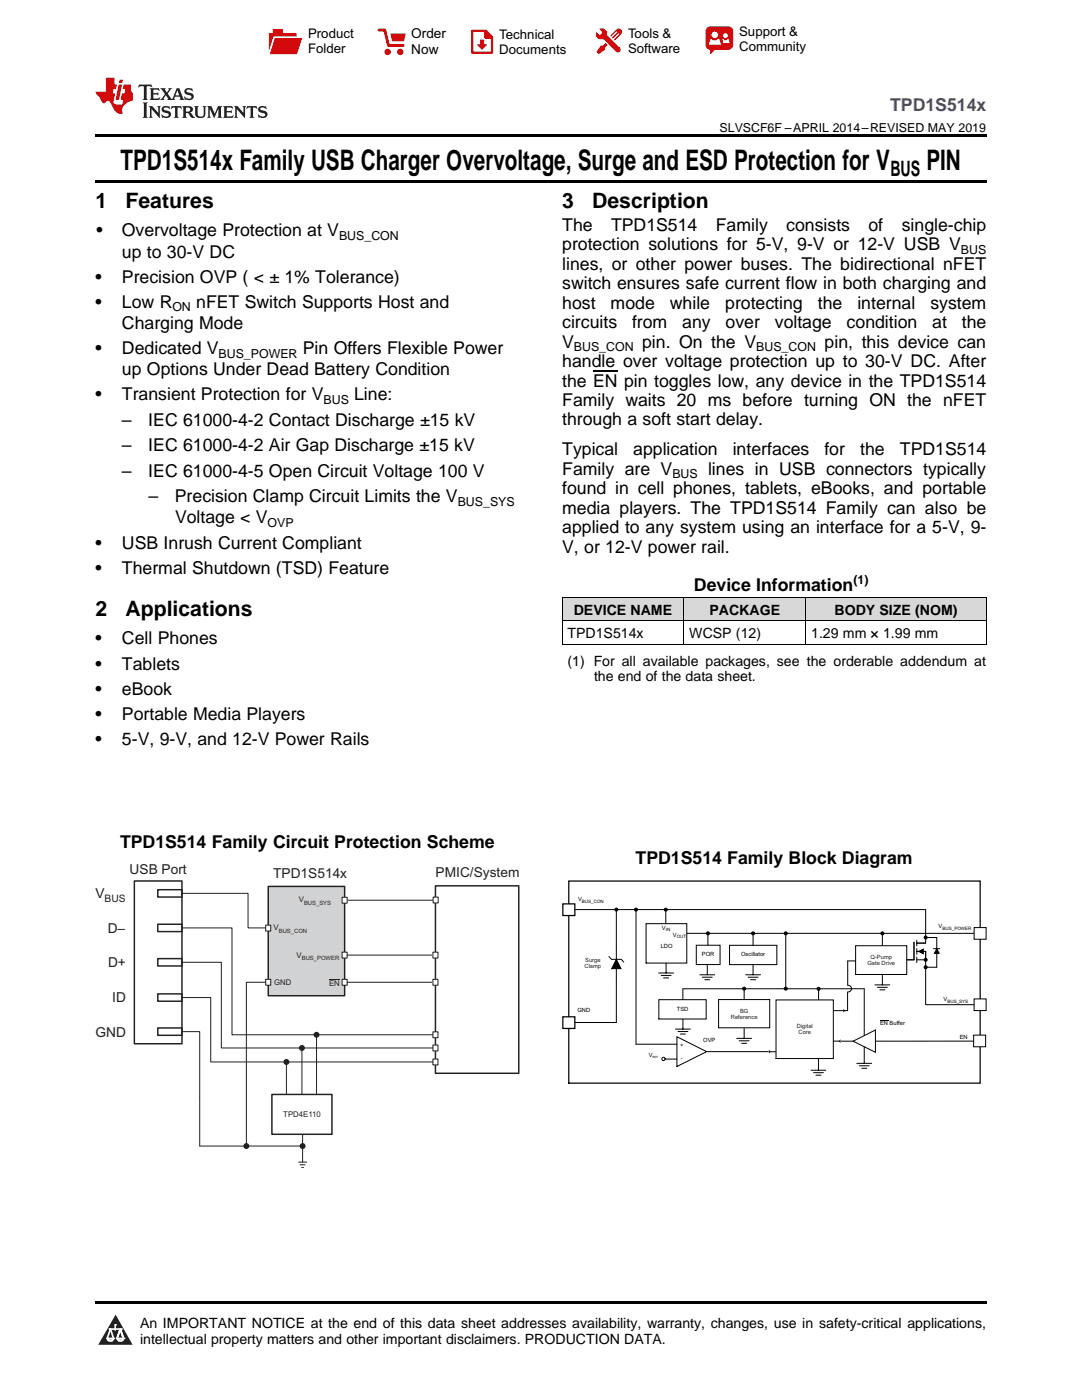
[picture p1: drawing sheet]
<svg xmlns="http://www.w3.org/2000/svg" width="216mm" height="279mm" viewBox="0 0 216 279" stroke-linecap="round" stroke-linejoin="round" font-family="sans-serif">
<g fill="#d8d8d8">
<path d="M112.2 119.3h24.3v4.6h-24.3z"/>
<path d="M136.5 119.3h24.3v4.6h-24.3z"/>
<path d="M160.8 119.3h36v4.6h-36z"/>
</g>
<path d="M23.1 262.4l3.4 6h-6.9z" fill-rule="evenodd" fill="#231f20"/>
<path d="M21.4 267.1h1.2l-.3 .5h-.3a.55 .55 0 0 1-.6-.5z" fill-rule="evenodd" fill="#fff"/>
<path d="M21.4 267.1h1.2l-.3 .5h-.3a.55 .55 0 0 1-.6-.5z" fill="none" stroke="#231f20" stroke-width=".34"/>
<path d="M21.4 267.1l1.2 .1-.3 .4h-.5z" fill="none" stroke="#fff" stroke-width=".34"/>
<path d="M23 265.3h.1" fill="none" stroke="#fff" stroke-width=".34"/>
<path d="M23 264.4v.9z" fill="#fff"/>
<path d="M23 264.4v.9z" fill="none" stroke="#fff" stroke-width=".34"/>
<circle cx="23" cy="264.4" r=".17" fill="#fff"/>
<path d="M21.9 265.2h.1" fill="none" stroke="#fff" stroke-width=".34"/>
<path d="M21.9 265.2h2.3z" fill="#fff"/>
<path d="M21.9 265.2h2.3z" fill="none" stroke="#fff" stroke-width=".34"/>
<circle cx="24.2" cy="265.2" r=".17" fill="#fff"/>
<path d="M23.3 267.1h.1" fill="none" stroke="#fff" stroke-width=".34"/>
<path d="M24 265.2l-.7 1.9z" fill-rule="evenodd" fill="#fff"/>
<path d="M24 265.2l-.7 1.9z" fill="none" stroke="#fff" stroke-width=".34"/>
<path d="M24 265.2l.7 1.9z" fill-rule="evenodd" fill="#fff"/>
<path d="M24 265.2l.7 1.9z" fill="none" stroke="#fff" stroke-width=".34"/>
<path d="M24.6 267.1h.1" fill="none" stroke="#fff" stroke-width=".34"/>
<circle cx="21.4" cy="267.1" r=".17" fill="#fff"/>
<path d="M22.1 265.2l-.7 1.9z" fill="#fff"/>
<path d="M22.1 265.2l-.7 1.9z" fill="none" stroke="#fff" stroke-width=".34"/>
<path d="M22.1 265.2l.5 1.9z" fill="#fff"/>
<path d="M22.1 265.2l.5 1.9z" fill="none" stroke="#fff" stroke-width=".34"/>
<circle cx="22.6" cy="267.1" r=".17" fill="#fff"/>
<path d="M23.4 267.1h1.3a.65 .65 0 0 1-.7 .5 .65 .65 0 0 1-.6-.5z" fill-rule="evenodd" fill="#fff"/>
<path d="M23.4 267.1h1.3a.65 .65 0 0 1-.7 .5 .65 .65 0 0 1-.6-.5z" fill="none" stroke="#231f20" stroke-width=".34"/>
<path d="M23.4 267.1h1.3l-.4 .5h-.6z" fill="none" stroke="#fff" stroke-width=".34"/>
<path d="M23.3 267.1h.1" fill="none" stroke="#fff" stroke-width=".34"/>
<circle cx="24.7" cy="267.1" r=".17" fill="#fff"/>
<path d="M19 259.7h177.8v.5h-177.8z" fill="#000"/>
<path d="M26.8 175.8h9.5v32.5h-9.5zM86.9 176.8h16.6v37.4h-16.6z" fill="none" stroke="#231f20" stroke-width=".29"/>
<path d="M53.5 176.9h15.3v21.8h-15.3z" fill-rule="evenodd" fill="#d1d2d4"/>
<path d="M53.5 176.9h15.3v21.8h-15.3z" fill="none" stroke="#231f20" stroke-width=".29"/>
<path d="M68.8 179.7h18.1M65.7 195.4h2.1M59.5 231.9h1.7M59.8 232.5h1.1M60.1 233h.5" fill="none" stroke="#231f20" stroke-width=".2"/>
<path d="M86.4 179h1v1.2h-1z" fill-rule="evenodd" fill="#fff"/>
<path d="M86.4 179h1v1.2h-1z" fill="none" stroke="#231f20" stroke-width=".2"/>
<path d="M68.3 195.4h1v1.2h-1z" fill-rule="evenodd" fill="#fff"/>
<path d="M68.3 195.4h1v1.2h-1zM69.3 196h17.6" fill="none" stroke="#231f20" stroke-width=".2"/>
<path d="M86.4 195.4h1v1.2h-1z" fill-rule="evenodd" fill="#fff"/>
<path d="M86.4 195.4h1v1.2h-1z" fill="none" stroke="#231f20" stroke-width=".2"/>
<path d="M68.3 190h1v1.2h-1z" fill-rule="evenodd" fill="#fff"/>
<path d="M68.3 190h1v1.2h-1zM69.3 190.6h17.6" fill="none" stroke="#231f20" stroke-width=".2"/>
<path d="M86.4 190h1v1.2h-1z" fill-rule="evenodd" fill="#fff"/>
<path d="M86.4 190h1v1.2h-1z" fill="none" stroke="#231f20" stroke-width=".2"/>
<path d="M68.3 179.1h1v1.1h-1z" fill-rule="evenodd" fill="#fff"/>
<path d="M68.3 179.1h1v1.1h-1z" fill="none" stroke="#231f20" stroke-width=".2"/>
<path d="M53 195.4h1v1.2h-1z" fill-rule="evenodd" fill="#fff"/>
<path d="M53 195.4h1v1.2h-1z" fill="none" stroke="#231f20" stroke-width=".2"/>
<path d="M53 184.6h1v1.2h-1z" fill-rule="evenodd" fill="#fff"/>
<path d="M36.3 178.3h13.2v6.9h3.5M53 184.6h1v1.2h-1z" fill="none" stroke="#231f20" stroke-width=".2"/>
<path d="M31.5 177.6h4.8v1.4h-4.8zM31.5 184.5h4.8v1.4h-4.8zM31.5 191.3h4.8v1.5h-4.8zM31.5 198.4h4.8v1.4h-4.8zM31.5 205.2h4.8v1.4h-4.8z" fill="none" stroke="#231f20" stroke-width=".29"/>
<path d="M86.4 211.3h1v1.2h-1z" fill-rule="evenodd" fill="#fff"/>
<path d="M86.4 211.3h1v1.2h-1z" fill="none" stroke="#231f20" stroke-width=".2"/>
<path d="M86.4 205.9h1v1.2h-1z" fill-rule="evenodd" fill="#fff"/>
<path d="M86.4 205.9h1v1.2h-1z" fill="none" stroke="#231f20" stroke-width=".2"/>
<path d="M86.4 208.6h1v1.1h-1z" fill-rule="evenodd" fill="#fff"/>
<path d="M36.3 185.2h10v21.3h40.1M36.3 192h7.9v17.1h42.2M36.3 199.1h5.7v12.8h44.4M36.3 205.9h3.5v13.1M57.1 211.9v6.5M86.4 208.6h1v1.1h-1z" fill="none" stroke="#231f20" stroke-width=".2"/>
<path d="M54.3 218.4h11.9v8h-11.9z" fill="none" stroke="#231f20" stroke-width=".29"/>
<circle cx="57.1" cy="211.9" r=".59" fill="#231f20"/>
<path d="M60.2 209.1v9.3" fill="none" stroke="#231f20" stroke-width=".2"/>
<circle cx="60.2" cy="209.1" r=".59" fill="#231f20"/>
<path d="M63.2 206.5v11.9" fill="none" stroke="#231f20" stroke-width=".2"/>
<circle cx="63.2" cy="206.5" r=".59" fill="#231f20"/>
<path d="M53 196h-3.8v32.7" fill="none" stroke="#231f20" stroke-width=".2"/>
<circle cx="49.2" cy="228.7" r=".59" fill="#231f20"/>
<path d="M39.8 219v9.7h20.6M60.4 226.4v5.5" fill="none" stroke="#231f20" stroke-width=".2"/>
<circle cx="60.4" cy="228.7" r=".59" fill="#231f20"/>
<path d="M113.5 175.8h82.1v40.4h-82.1z" fill="none" stroke="#000" stroke-width=".25"/>
<path d="M112.3 180.4h2.4v2.3h-2.4z" fill-rule="evenodd" fill="#fff"/>
<path d="M112.3 180.4h2.4v2.3h-2.4z" fill="none" stroke="#000" stroke-width=".25"/>
<path d="M112.3 202.9h2.4v2.4h-2.4z" fill-rule="evenodd" fill="#fff"/>
<path d="M112.3 202.9h2.4v2.4h-2.4z" fill="none" stroke="#000" stroke-width=".25"/>
<path d="M194.4 185.1h2.4v2.3h-2.4z" fill-rule="evenodd" fill="#fff"/>
<path d="M194.4 185.1h2.4v2.3h-2.4z" fill="none" stroke="#000" stroke-width=".2"/>
<path d="M194.4 199.4h2.4v2.3h-2.4z" fill-rule="evenodd" fill="#fff"/>
<path d="M194.4 199.4h2.4v2.3h-2.4z" fill="none" stroke="#000" stroke-width=".2"/>
<path d="M194.3 206.6h2.4v2.3h-2.4z" fill-rule="evenodd" fill="#fff"/>
<g fill="none" stroke="#000" stroke-width=".2">
<path d="M112.2 119.2h84.6M112.2 119.2v9.4M136.4 119.2v9.4M160.7 119.2v9.4M196.8 119.2v9.4M112.2 128.5h84.6M112.2 123.9h84.6M114.8 181.5h69.9M121.5 190.9l.5 .6h2l.5 .5M123 191.5l.9 1.8h-1.8zM123 181.5v22.6h-8.3M126.9 181.5v26.9h8.2"/>
<path d="M128.9 184.3h8.1v7.9h-8.1zM131.4 194.2h3M131.5 199.5h9.4v3.9h-9.4zM131.9 194.7h2M132.4 195.2h1M132.9 181.5v2.8M132.9 192.2v2M136.3 197.3v2.1M136.3 197.3h36.1v9.4M137.1 186.3h57.2M138.9 188.6h4.8v3.9h-4.8zM139.6 194.5h3"/>
<path d="M140.1 195h2M140.6 195.5h1M141.1 192.6v1.9M141.3 186.3v2.3M143.4 199.5h10.2v5.6h-10.2zM145.6 188.7h9.4v3.8h-9.4zM148.5 197.3v2.1M148.8 194.5h2.9M149.3 195h2M149.8 195.5h1M150.3 186.3v2.3M150.3 192.6v1.9"/>
<path d="M154.8 199.6h11.5v11.7h-11.5zM156.8 186.3v11M163.3 197.4v2.1M169.1 198v3.7h-.8M169.2 191.8v4.8M169.2 191.8h1.5M169.2 196.6a.67 .67 0 0 1 .7 .7 .67 .67 0 0 1-.7 .7M170.7 188.7h10.2v5.8h-10.2zM174.6 196.6h2.9M175.1 197h2M175.6 197.5h1M176.1 186.3v2.3"/>
<path d="M176.1 194.6v2M182.4 188v3.6h-1.4M182.9 189.9h1.8v10.6M182.9 187.6v1.2M182.9 189.3v1.1M182.9 191v1.1M182.9 188.2h1.8M183 191.6h1.7M183.3 189.9l.9-.5v.9zM184.7 187.1h2.2v5.9h-2.2M184.7 181.5v6.7M186.3 189.3h1.2"/>
<path d="M186.9 189.3l.5 1h-.9zM132.7 211.4h2.4M134.8 205.4h3M135.1 206.9l5.9 3-5.9 2.9zM135.3 205.9h2M135.8 206.4h1M136.3 203.4v2M141 209.9h12.3M147 207.2h3M147.5 207.7h2M148 208.2h1M148.5 205.3v1.9"/>
<path d="M153.6 209.9h1.2M161.8 213.6h3M162.3 214.1h2M162.8 214.6h1M163.3 211.2v2.4M166.3 207.8h1.2M166.3 201.7h1.8M167.9 207.8h2.3M170.2 207.8l4.5-2.2v4.4zM171 212.2h2.9M171.5 212.7h1.9M172 213.2h.9"/>
<path d="M172.4 208.9v3.3M184.8 200.5h9.5M194.2 207.8h-19.5M194.3 206.6h2.4v2.3h-2.4z"/>
<circle cx="123" cy="181.5" r=".3"/>
<circle cx="126.9" cy="181.5" r=".3"/>
<circle cx="132.9" cy="181.5" r=".3"/>
<circle cx="141.3" cy="186.3" r=".3"/>
<circle cx="148.5" cy="197.3" r=".3"/>
<circle cx="150.3" cy="186.3" r=".3"/>
<circle cx="156.8" cy="186.3" r=".3"/>
<circle cx="156.8" cy="197.3" r=".3"/>
<circle cx="163.3" cy="197.4" r=".3"/>
<circle cx="176.1" cy="186.3" r=".3"/>
<circle cx="184.7" cy="187.1" r=".3"/>
<circle cx="184.7" cy="191.6" r=".3"/>
<circle cx="184.7" cy="193" r=".3"/>
<circle cx="132.4" cy="211.3" r=".32"/>
</g>
<g fill="#000">
<path d="M183.3 189.9l.9-.5v.9zM186.9 189.3l.5 1h-.9zM153.4 209.5l.4 .4-.4 .3zM167.4 207.8l.3-.4v.7zM168.3 201.3l.3 .4-.3 .3z"/>
<path d="M123 191.5l.9 1.8h-1.8z" fill-rule="evenodd"/>
<path d="M175.6 203.6h1.6z" fill-rule="evenodd"/>
<circle cx="123" cy="181.5" r=".3"/>
<circle cx="126.9" cy="181.5" r=".3"/>
<circle cx="132.9" cy="181.5" r=".3"/>
<circle cx="141.3" cy="186.3" r=".3"/>
<circle cx="148.5" cy="197.3" r=".3"/>
<circle cx="150.3" cy="186.3" r=".3"/>
<circle cx="156.8" cy="186.3" r=".3"/>
<circle cx="156.8" cy="197.3" r=".3"/>
<circle cx="163.3" cy="197.4" r=".3"/>
<circle cx="176.1" cy="186.3" r=".3"/>
<circle cx="184.7" cy="187.1" r=".3"/>
<circle cx="184.7" cy="191.6" r=".3"/>
<circle cx="184.7" cy="193" r=".3"/>
</g>
<path d="M19 35.9h177.8v.5h-177.8zM19 26.8h177.8v.6h-177.8zM112.2 128.6h.1zM160.7 128.6h.1zM196.7 128.6h.1z" fill="#000"/>
<path d="M27.7 16.9l-.1 .6 .6-.3h.5v.2v2.2l-.2 .4h1l-.2-.4v-2.2v-.2h.5l.6 .3-.2-.6zM29.9 17.6l.2 .4v1.6l-.2 .4h1.9l.1-.6a1.09 1.09 0 0 1-1.3 .1v-.6h.6l.4 .2v-.7l-.2 .2h-.8v-.6l.2-.1a1.01 1.01 0 0 1 1 .3l-.1-.6zM32 17.6l.9 1.2-1 1.2h.9l-.2-.3 .5-.7 .5 .7-.3 .3h1.7l-.2-.3 .1-.4h1l.1 .4-.2 .3h1l-.3-.4-.7-2h-.5l-1 2.2-.8-1.1 .9-1.1h-.9l.2 .2-.4 .7-.4-.7 .2-.2zM35.4 18l.4 1h-.8zM37 17.7a.66 .66 0 0 0-.2 .8 .66 .66 0 0 0 .6 .4l.7 .2 .1 .2a.8 .8 0 0 1-.7 .4 .8 .8 0 0 1-.7-.5l.1 .8 .2-.2a.94 .94 0 0 0 1.1 .1 .94 .94 0 0 0 .4-.9 1.48 1.48 0 0 0-1.3-.6v-.4a1.1 1.1 0 0 1 1.2 .2l-.2-.6-.2 .1-.5-.1zM28.5 20.4l.2 .4v2.3l-.2 .4h1l-.2-.4v-2.3l.2-.4zM29.7 21.2l.2 .4v1.5l-.2 .4h.8l-.3-.4 .1-1.3 1.6 1.8v-2l.2-.4h-.7l.2 .2v1.1l-1.2-1.3zM32.5 21.3a.66 .66 0 0 0-.2 .8 .66 .66 0 0 0 .6 .4l.6 .2 .2 .2a.8 .8 0 0 1-.8 .4 .8 .8 0 0 1-.7-.5l.2 .7 .2-.1a.94 .94 0 0 0 1 .1 .94 .94 0 0 0 .5-1 1.47 1.47 0 0 0-1.3-.6l-.1-.3a1.1 1.1 0 0 1 1.3 .2l-.2-.6-.2 .1-.5-.2zM34.3 21.2l-.2 .6a.64 .64 0 0 1 .8-.3v1.6l-.2 .4h1l-.3-.4 .1-1.6a.66 .66 0 0 1 .8 .3l-.2-.6zM36.3 21.2l.3 .4v1.5l-.3 .4h1l-.2-.2v-.7h.5l.1 .1a.8 .8 0 0 0 1.2 .7l-1-1a.62 .62 0 0 0 .6-.5 .62 .62 0 0 0-.6-.7zM37.1 21.5h.1a.48 .48 0 0 1 .6 0 .48 .48 0 0 1 .1 .6l-.2 .1-.6 .1zM38.7 21.2l.2 .2a2.29 2.29 0 0 0 .4 2 1.05 1.05 0 0 0 1.7-.7v-1.3l.2-.2h-.8l.2 .4v1.1a.61 .61 0 0 1-.6 .6 .61 .61 0 0 1-.6-.6v-1.1l.3-.4zM41.3 21.2l.3 .4v1.5l-.3 .4h.8l-.2-.4v-1.4l.8 1.9 .9-1.9v1.4l-.2 .4h.9l-.2-.4v-1.5l.2-.4h-.8l-.7 1.5-.6-1.5zM44.5 21.2l.2 .4v1.5l-.2 .4h1.9l.2-.6a1.1 1.1 0 0 1-1.4 .2v-.7h.6l.4 .2v-.6l-.2 .1-.8 .1v-.6l.2-.1a1.02 1.02 0 0 1 1.1 .2l-.2-.5zM46.7 21.2l.2 .4v1.5l-.2 .4h.8l-.3-.4 .1-1.3 1.6 1.8v-2l.2-.4h-.7l.2 .2v1.1l-1.2-1.3zM49.3 21.2l-.1 .6a.64 .64 0 0 1 .8-.3v1.6l-.3 .4h1l-.2-.4v-1.6a.66 .66 0 0 1 .8 .3l-.1-.6zM51.7 21.3a.66 .66 0 0 0-.2 .7 .66 .66 0 0 0 .7 .5l.6 .2 .1 .2a.8 .8 0 0 1-.7 .4 .8 .8 0 0 1-.7-.5l.1 .7 .2-.1a.94 .94 0 0 0 1.1 .1 .94 .94 0 0 0 .4-1 1.48 1.48 0 0 0-1.2-.6l-.1-.3a1.1 1.1 0 0 1 1.2 .2l-.2-.6-.1 .1-.6-.2z" fill="#231f20"/>
<path d="M21.1 15.5v2.8h-2v.4l.9 .9a.96 .96 0 0 0 1 1 .59 .59 0 0 1 .5-.4 .59 .59 0 0 1 .5 .3l.4 .8a1.61 1.61 0 0 0 2.1 1.3 1.63 1.63 0 0 1 1.1-2.2l.9-.3v-1.5a1.6 1.6 0 0 1-.4-1.7h-1.4l-.2 .9h.5l-.2 .8h-.5l-.2 1v.3h.5l-.2 .9h-.7a.74 .74 0 0 1-1-.6l.3-1.6h-.5l.2-.8h.5l.1-.9h-.4v-1.4zM23.7 16.9l-.7 3h.8l.6-3zM23.8 15.9l-.1 .7h.7l.2-.7z" fill="#ee1d23"/>
<g fill="#d60000">
<path d="M54.4 5.8h2v.8h2.8v4.2h-5.5v-4.2h.7z" fill-rule="evenodd"/>
<path d="M54.7 7.5h5.6l-1 3.3h-5.6z" fill-rule="evenodd"/>
</g>
<path d="M54.6 7.4h5.8l-.1 .1h-5.5l-1.1 3.3z" fill-rule="evenodd" fill="#fff"/>
<path d="M54.6 7.4h5.8l-.1 .1h-5.5l-1.1 3.3z" fill="none" stroke="#fff" stroke-width=".2"/>
<path d="M75.6 6h1.2l.7 3.1h3" fill="none" stroke="#d60000" stroke-width=".56"/>
<g fill="#d60000">
<path d="M77.9 6.7h3.1l-.4 1.5h-2.3z" fill-rule="evenodd"/>
<circle cx="77.3" cy="10.4" r=".64"/>
<circle cx="79.9" cy="10.4" r=".64"/>
</g>
<path d="M94.2 6.2h2.7l1.3 1.2v3.1h-4z" fill="none" stroke="#d60000" stroke-width=".44"/>
<g fill="#d60000">
<path d="M95.8 7.9h.8v1h.6l-1 1.1-1-1v-.1h.6z" fill-rule="evenodd"/>
<path d="M96.6 6.2h.3l1.3 1.2v.4h-1.3l-.3-.4z" fill-rule="evenodd"/>
<path d="M119.6 5.7h.9l.6 .6 .1 .7 2.5 2.5-.8 .8-2.3-2.3-1.1-.2-.6-.6v-.8l.7 .6 .5-.4v-.2l-.4-.5z" fill-rule="evenodd"/>
<path d="M119.9 9.1h.4l.5-.5 .4 .4-.5 .5v.4l-1.2 .9-.5-.5z" fill-rule="evenodd"/>
<path d="M123 5.9a.67 .67 0 0 1 .9 0 .67 .67 0 0 1 0 .9z" fill-rule="evenodd"/>
<path d="M123 5.9l.9 .9-1.2 1.2h-.2l.1-.2 .9-.9 .1-.2h-.3l-.9 1h-.2v-.2l.9-1 .1-.2h-.3l-.9 1h-.2v-.2z" fill-rule="evenodd"/>
<circle cx="123.3" cy="9.9" r=".54"/>
</g>
<path d="M121.1 6.3l-.1 .7" fill="none" stroke="#d60000" stroke-width=".2"/>
<g fill="#d60000">
<path d="M141.1 5.5l.6-.2h3.6a.95 .95 0 0 1 1 .9v2.8a.95 .95 0 0 1-1 .9h-3.6a.95 .95 0 0 1-.9-.9v-2.8z" fill-rule="evenodd"/>
<path d="M141.7 9.9h.9l-.7 .9h-.2z" fill-rule="evenodd"/>
</g>
<g fill="#fff">
<path d="M144.3 8.6h1.3z"/>
<path d="M141.8 7.8h.3l.1 .2h.8l.2-.2h.3l.4 1.1h-2.5z" fill-rule="evenodd"/>
<path d="M144.2 7.8h.2l.2 .2h.4l.2-.2h.2l.2 .8h-1.3z" fill-rule="evenodd"/>
<circle cx="142.6" cy="6.9" r=".65"/>
<circle cx="144.8" cy="7.1" r=".48"/>
</g>
<path d="M118.4 74h4.8" fill="none" stroke="#000" stroke-width=".25"/>
<g font-size="5.6">
<text x="24.1" y="33.9">TPD1S514x Family USB Charger Overvoltage, Surge and ESD Protection for V</text>
<text x="184.9" y="33.9">PIN</text>
</g>
<g font-size="4.2">
<text x="177.7" y="35">BUS</text>
<text x="19" y="41.5">1</text>
<text x="25" y="41.5">Features</text>
<text x="112.2" y="41.5">3</text>
<text x="118.2" y="41.5">Description</text>
<text x="19" y="122.9">2</text>
<text x="25" y="122.9">Applications</text>
</g>
<text font-size="3.5" fill="#00f" x="177.6" y="22.2">TPD1S514x</text>
<g font-size="3.5">
<text x="19.2" y="47.2">•</text>
<text x="24.3" y="47.2">Overvoltage Protection at V</text>
<text x="112.2" y="46.1">The</text>
<text x="121.9" y="46.1">TPD1S514</text>
<text x="142.8" y="46.1">Family</text>
<text x="156.9" y="46.1">consists</text>
<text x="173.3" y="46.1">of</text>
<text x="179.9" y="46.1">single-chip</text>
<text x="24.3" y="51.4">up to 30-V DC</text>
<text x="112.2" y="50">protection solutions for 5-V, 9-V or 12-V USB V</text>
<text x="112.2" y="53.9">lines, or other power buses. The bidirectional nFET</text>
<text x="19" y="56.4">•</text>
<text x="24.3" y="56.4">Precision OVP ( &lt; ± 1% Tolerance)</text>
<text x="112.2" y="57.7">switch ensures safe current flow in both charging and</text>
<text x="19" y="61.4">•</text>
<text x="24.3" y="61.4">Low R</text>
<text x="24.3" y="65.7">Charging Mode</text>
<text x="39.2" y="61.4">nFET Switch Supports Host and</text>
<text x="112.2" y="61.6">host</text>
<text x="112.2" y="65.5">circuits</text>
<text x="121.8" y="61.6">mode</text>
<text x="126.1" y="65.5">from</text>
<text x="133.7" y="61.6">while</text>
<text x="136.1" y="65.5">any</text>
<text x="144.7" y="61.6">protecting</text>
<text x="144.8" y="65.5">over</text>
<text x="154.6" y="65.5">voltage</text>
<text x="163.2" y="61.6">the</text>
<text x="168.9" y="65.5">condition</text>
<text x="171.1" y="61.6">internal</text>
<text x="185.6" y="61.6">system</text>
<text x="186" y="65.5">at</text>
<text x="191.9" y="65.5">the</text>
<text x="19" y="70.7">•</text>
<text x="24.3" y="70.7">Dedicated V</text>
<text x="60.4" y="70.7">Pin Offers Flexible Power</text>
<text x="112.2" y="69.4">V</text>
<text x="128.1" y="69.4">pin. On the V</text>
<text x="164.5" y="69.4">pin, this device can</text>
<text x="24.3" y="74.9">up Options Under Dead Battery Condition</text>
<text x="112.2" y="73.3">handle over voltage protection up to 30-V DC. After</text>
<text x="112.2" y="77.2">the EN pin toggles low, any device in the TPD1S514</text>
<text x="19" y="79.9">•</text>
<text x="24.3" y="79.9">Transient Protection for V</text>
<text x="70.7" y="79.9">Line:</text>
<text x="112.2" y="81">Family waits 20 ms before turning ON the nFET</text>
<text x="24.3" y="85">–</text>
<text x="29.6" y="85">IEC 61000-4-2 Contact Discharge ±15 kV</text>
<text x="112.2" y="84.9">through a soft start delay.</text>
<text x="24.3" y="90.1">–</text>
<text x="24.3" y="95.1">–</text>
<text x="29.6" y="90.1">IEC 61000-4-2 Air Gap Discharge ±15 kV</text>
<text x="29.6" y="95.1">IEC 61000-4-5 Open Circuit Voltage 100 V</text>
<text x="112.2" y="90.9">Typical</text>
<text x="112.2" y="94.8">Family are V</text>
<text x="126.4" y="90.9">application</text>
<text x="141.3" y="94.8">lines in USB connectors typically</text>
<text x="146.2" y="90.9">interfaces</text>
<text x="164.5" y="90.9">for</text>
<text x="171.6" y="90.9">the</text>
<text x="179.6" y="90.9">TPD1S514</text>
<text x="29.6" y="100.2">–</text>
<text x="34.9" y="100.2">Precision Clamp Circuit Limits the V</text>
<text x="112.2" y="98.6">found in cell phones, tablets, eBooks, and portable</text>
<text x="34.9" y="104.5">Voltage &lt; V</text>
<text x="112.2" y="102.5">media players. The TPD1S514 Family can also be</text>
<text x="112.2" y="106.4">applied to any system using an interface for a 5-V, 9-</text>
<text x="19" y="109.5">•</text>
<text x="24.3" y="109.5">USB Inrush Current Compliant</text>
<text x="112.2" y="110.3">V, or 12-V power rail.</text>
<text x="19" y="114.5">•</text>
<text x="24.3" y="114.5">Thermal Shutdown (TSD) Feature</text>
<text x="138.5" y="118">Device Information</text>
<text x="19" y="128.6">•</text>
<text x="24.3" y="128.6">Cell Phones</text>
<text x="19" y="133.6">•</text>
<text x="24.3" y="133.6">Tablets</text>
<text x="19" y="138.6">•</text>
<text x="19" y="143.7">•</text>
<text x="24.3" y="138.6">eBook</text>
<text x="24.3" y="143.7">Portable Media Players</text>
<text x="19" y="148.7">•</text>
<text x="24.3" y="148.7">5-V, 9-V, and 12-V Power Rails</text>
<text x="24" y="169.3">TPD1S514 Family Circuit Protection Scheme</text>
<text x="126.8" y="172.5">TPD1S514 Family Block Diagram</text>
</g>
<g font-size="2.8">
<text x="114.5" y="122.7">DEVICE NAME</text>
<text x="141.6" y="122.7">PACKAGE</text>
<text x="166.5" y="122.7">BODY SIZE (NOM)</text>
<text x="113.2" y="127.3">TPD1S514x</text>
<text x="137.5" y="127.3">WCSP (12)</text>
<text x="161.9" y="127.3">1.29 mm × 1.99 mm</text>
<text x="113.2" y="132.8">(1) For all available packages, see the orderable addendum at</text>
<text x="118.5" y="136">the end of the data sheet.</text>
<text x="27.9" y="265">An IMPORTANT NOTICE at the end of this data sheet addresses availability, warranty, changes, use in safety-critical applications,</text>
<text x="27.9" y="268.2">intellectual property matters and other important disclaimers. PRODUCTION DATA.</text>
</g>
<g font-size="2.7">
<text x="82.1" y="7.7">Order</text>
<text x="82.1" y="10.7">Now</text>
</g>
<g font-size="2.7" fill="#231f20">
<text x="19" y="179.2">V</text>
<text x="25.9" y="174.4">USB Port</text>
<text x="54.5" y="175.2">TPD1S514x</text>
<text x="86.9" y="175">PMIC/System</text>
<text x="21.5" y="186.2">D–</text>
<text x="21.6" y="193">D+</text>
<text x="22.4" y="200.1">ID</text>
<text x="19" y="206.9">GND</text>
</g>
<g font-size="2.6">
<text x="61.5" y="7.6">Product</text>
<text x="61.5" y="10.6">Folder</text>
<text x="99.6" y="7.8">Technical</text>
<text x="99.6" y="10.8">Documents</text>
<text x="125.3" y="7.6">Tools &amp;</text>
<text x="125.3" y="10.6">Software</text>
<text x="147.5" y="7.2">Support &amp;</text>
<text x="147.5" y="10.2">Community</text>
</g>
<g font-size="2.5">
<text x="143.6" y="26.3">SLVSCF6F –APRIL 2014–REVISED MAY 2019</text>
<text x="67.7" y="47.9">BUS_CON</text>
<text x="191.7" y="50.7">BUS</text>
<text x="34.4" y="62.1">ON</text>
<text x="43.6" y="71.4">BUS_POWER</text>
<text x="114.5" y="70.1">BUS_CON</text>
<text x="150.9" y="70.1">BUS_CON</text>
<text x="64.6" y="80.6">BUS</text>
<text x="134.2" y="95.5">BUS</text>
<text x="91.3" y="100.9">BUS_SYS</text>
<text x="53.4" y="105.2">OVP</text>
<text x="170.3" y="116.6">(1)</text>
</g>
<text font-size="2.1" fill="#231f20" x="20.9" y="180">BUS</text>
<g font-size="1.6" fill="#231f20">
<text x="54.6" y="185.7">V</text>
<text x="59.6" y="180.1">V</text>
<text x="59.2" y="191.1">V</text>
<text x="54.7" y="196.6">GND</text>
<text x="65.7" y="196.7">EN</text>
<text x="56.5" y="222.9">TPD4E110</text>
</g>
<g font-size="1.2">
<text x="115.3" y="179.9">V</text>
<text x="132.1" y="185.5">V</text>
<text x="187.3" y="185.2">V</text>
<text x="131.8" y="189.1">LDO</text>
<text x="134.3" y="186.9">V</text>
<text x="140.1" y="190.8">POR</text>
<text x="147.9" y="190.9">Oscillator</text>
<text x="115.2" y="202">GND</text>
<text x="135.1" y="201.9">TSD</text>
<text x="188.3" y="199.7">V</text>
<text x="135.7" y="208.9">+</text>
<text x="140.3" y="207.9">OVP</text>
<text x="175.6" y="204.6">EN Buffer</text>
<text x="191.5" y="207.4">EN</text>
<text x="129.4" y="210.9">V</text>
</g>
<g font-size="1.2" fill="#231f20">
<text x="60.7" y="180.5">BUS_SYS</text>
<text x="55.6" y="186.1">BUS_CON</text>
<text x="60.2" y="191.6">BUS_POWER</text>
<text x="116.8" y="191.9">Surge</text>
<text x="173.7" y="191.4">Q-Pump</text>
<text x="116.6" y="193.2">Clamp</text>
<text x="173.1" y="192.7">Gate Drive</text>
<text x="145.9" y="203.4">Reference</text>
<text x="147.7" y="202.1">BG</text>
<text x="159" y="205.2">Digital</text>
<text x="159.4" y="206.5">Core</text>
<text x="135.8" y="211.6">-</text>
</g>
<g font-size=".9">
<text x="116.1" y="180.2">BUS_CON</text>
<text x="132.8" y="185.9">IN</text>
<text x="188.1" y="185.6">BUS_POWER</text>
<text x="135" y="187.3">OUT</text>
<text x="189" y="200.1">BUS_SYS</text>
</g>
<text font-size=".6" x="130.2" y="211.2">REF</text>
</svg>
